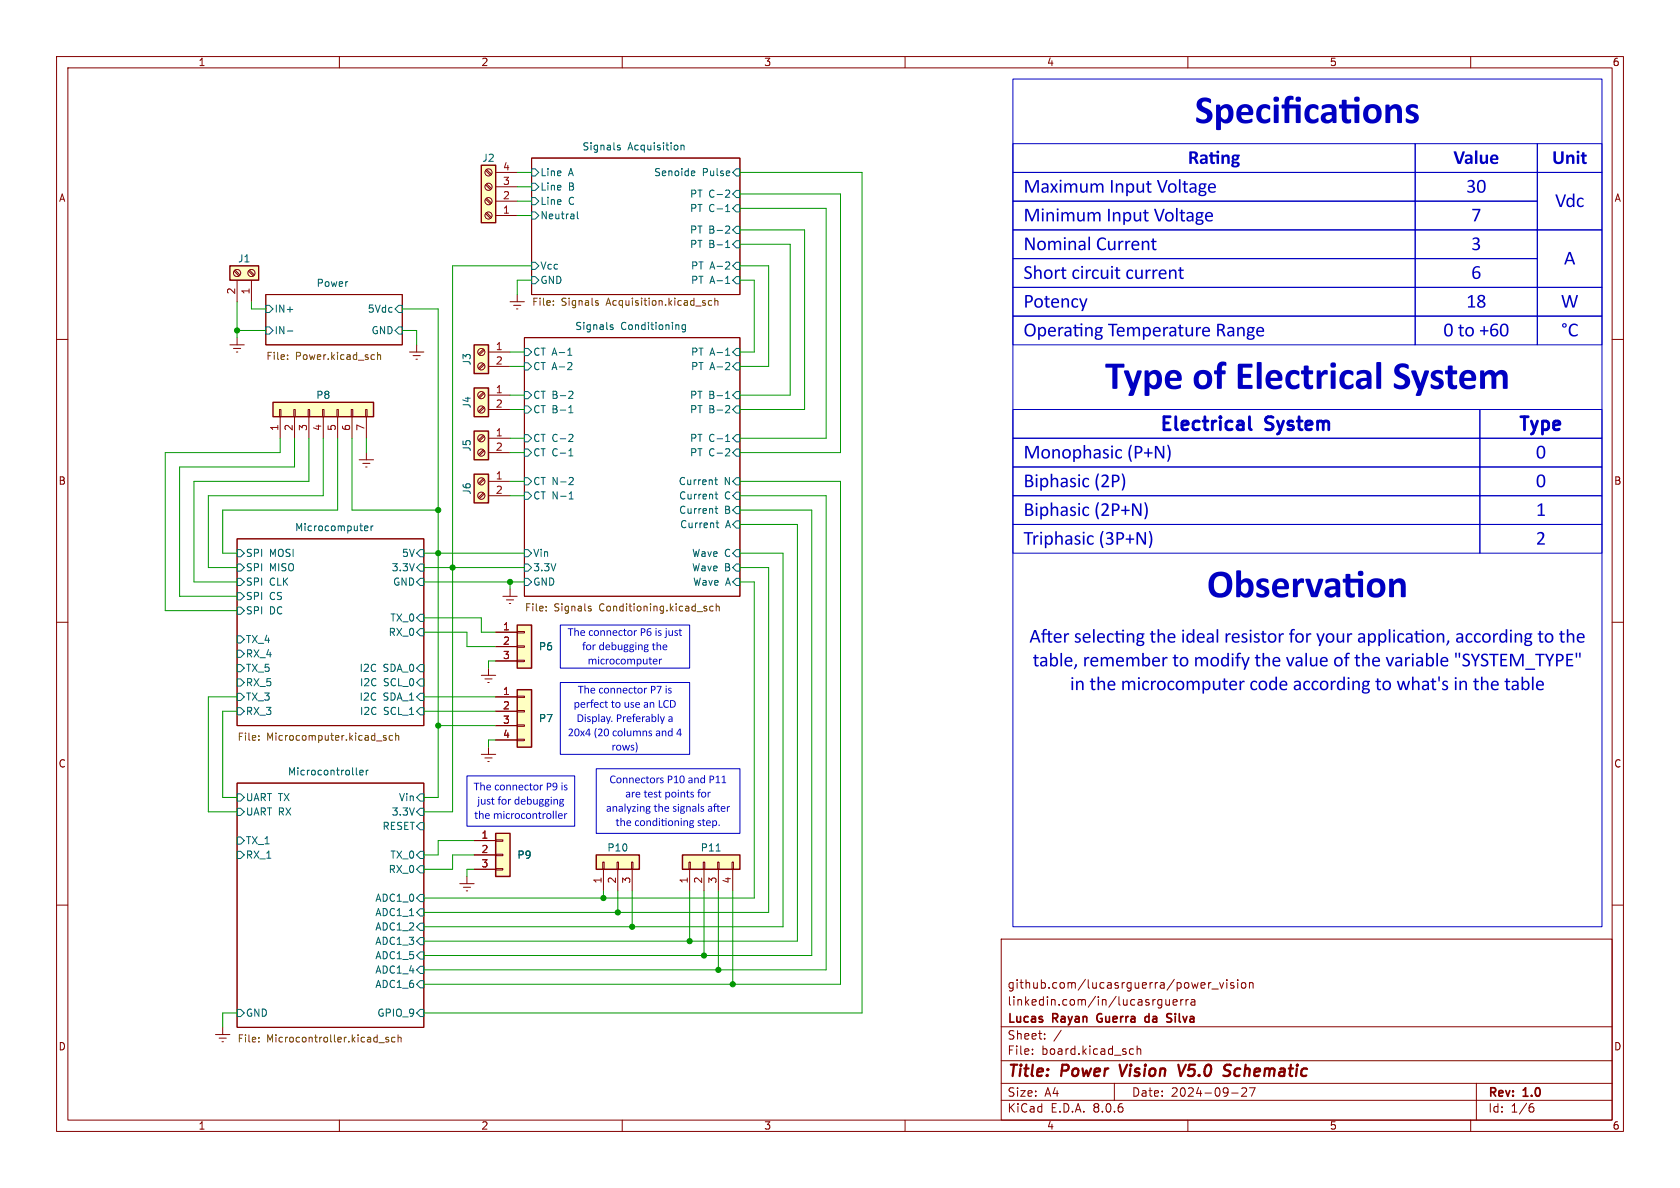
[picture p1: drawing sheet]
<svg xmlns="http://www.w3.org/2000/svg" width="297mm" height="210mm" viewBox="0 0 297 210" stroke-linecap="round" stroke-linejoin="round" font-family="sans-serif">
<g fill="none" stroke="#840000" stroke-width=".18">
<path d="M10 10h277v190h-277zM12 12h273v186h-273zM60 10v2M110 10v2M160 10v2M210 10v2M260 10v2M94 27.9h36.8v24.2h-36.8zM10 60h2M47 52.1h24.1v8.9h-24.1zM92.7 59.7h38.1v45.7h-38.1zM285 60h2"/>
<path d="M41.9 95.3h33v33h-33zM10 110h2M285 110h2M41.9 138.4h33v43.2h-33zM10 160h2M285 160h2M177 166h108v32h-108zM204.7 177.4l.3 .3 .4-.1M205.4 176.7v1.2l-.3 .3-.4-.1M205.4 176.8l-.4-.1-.3 .3M206.1 176.7l.1 .9 .3 .1 .2-.1M206.7 176.7v1"/>
<path d="M207.4 177.2l.7-.1-.1-.3-.4-.1-.2 .2 .1 .7h.5M208.7 176.7v1M209.2 176.7l-.3 .1-.2 .2M209.7 176.7v1M210.1 176.7l-.3 .1-.1 .2M210.6 176.8h.6v.9M211.2 177.1h-.5a.29 .29 0 0 0-.2 .3 .29 .29 0 0 0 .2 .3l.5-.1M214.1 173.7l-.4 .1M214.2 174.8h1.2M215.6 173.7l.4 1 .3-1M216.9 173.2v.1M216.9 173.7v1"/>
<path d="M218.1 173.8l-.4-.1-.2 .2 .1 .2 .5 .2v.3h-.6M218.8 173.2v.1M218.8 173.7v1M219.5 173.8l.2-.1 .5 .1v.6l-.1 .2-.4 .1-.2-.1zM220.9 173.8l.2-.1 .4 .1v.9M220.9 173.7v1M60 198v2M110 198v2M160 198v2M177 194.5h108M177 191.5h108M177 187.5h108"/>
<path d="M177 181.5h108M182.5 186.3v.1M182.5 185.5v.1M184.7 183.6v.1M184.7 182.8v.1M187.6 182.1l-1.3 2M197 191.5v3M199.8 186.3h.6M199.8 185.5h.6M201 185.5l.2-.1 .4 .1 .1 .9M201 184.9v1.5M210 198v2"/>
<path d="M217.7 193.2h1.2M219.5 192.4l.6-.1 .2 .1 .1 .3-.9 1.1h.9M220.9 192.3h1l-.7 1.5M260 198v2M261 191.5v6.5M270.6 195.7h.3l.3 .3-.1 .5-.5 .1M271 195.1l-.4 .1"/>
</g>
<path d="M197.9 188.2l.4 2M208.3 188.2l.4 2 .9-2M216.7 188.3l.2-.1 .7 .1M216.8 189.2l.3 .1a.49 .49 0 0 1 .4 .5 .49 .49 0 0 1-.5 .4h-.5" fill="none" stroke="#840000" stroke-width=".4"/>
<path d="M194.1 179.4l-.2 .4 .2 .7M203.1 179.8l-.4-.1-.3 .3v.4l.2 .2h.5M206.6 179.9l.4 .1 .1 .4-.3 .3h-.3M206.6 179.2l.5 .1" fill="none" stroke="#840000" stroke-width=".3"/>
<g fill="none" stroke="#006464" stroke-width=".18">
<path d="M94 34.9h.6l.6 .7-.6 .6h-.6zM94 32.4h.6l.6 .6-.6 .7h-.6zM94 37.5h.6l.6 .6-.6 .6h-.6zM94 29.8h.6l.6 .7-.6 .6h-.6zM102.1 37.4v1.1l.2 .2M109.2 26l.4 .1 .1 .2-.2 .2-.4-.1M109.2 25.7h.4M120.4 25.8l.2-.1h.3v.8M120.4 25.7v.8M122.4 30.2l.4 .1v.2l-.6 .1M122.8 31l-.4 .1M128.3 37.4h.7"/>
<path d="M128.4 36.4l.2-.3v1.3M128.5 33.6l.4 .1 .1 .3-.8 .9h.8M128.5 39.9l.4 .1 .1 .3-.8 .9h.8M130.2 33.7h.6v1.2h-.6l-.7-.6zM130.2 36.2h.6v1.3h-.6l-.7-.7zM130.2 29.8h.6v1.3h-.6l-.7-.6zM47 57.8h.6l.7 .6-.7 .7h-.6zM47 54h.6l.7 .6-.7 .6h-.6zM50.8 58.5h1M70.5 57.8h.6v1.3h-.6l-.7-.7zM70.5 54h.6v1.2h-.6l-.7-.6zM94 46.4h.6l.6 .6-.6 .6h-.6z"/>
<path d="M94 48.9h.6l.6 .6-.6 .7h-.6zM107.9 57.8l.5 .1v.2l-.2 .2-.3-.1M107.9 57.5h.5M121.2 57.5l-.4-.1-.2 .3 .1 .5h.5M121.2 57.4v1l-.3 .3-.3-.1M128.3 42.9l.3-.4v1.3M128.3 43.8h.7M128.3 50.1h.7M128.4 49.1l.2-.3v1.3M128.5 46.3l.4 .1 .1 .3-.8 .9h.8M130.2 40h.6v1.3h-.6l-.7-.7zM130.2 42.5h.6v1.3h-.6l-.7-.6z"/>
<path d="M130.2 46.4h.6v1.2h-.6l-.7-.6zM130.2 48.9h.6v1.3h-.6l-.7-.7zM92.7 61.6h.6l.7 .6-.7 .7h-.6zM92.7 64.1h.6l.7 .7-.7 .6h-.6zM92.7 69.2h.6l.7 .7-.7 .6h-.6zM92.7 71.8h.6l.7 .6-.7 .6h-.6zM92.7 76.8h.6l.7 .7-.7 .6h-.6zM92.7 79.4h.6l.7 .6-.7 .6h-.6zM100.4 62.8h.7M100.5 61.8l.2-.3v1.3M100.6 73h.7M100.6 72.1l.3-.4v1.3"/>
<path d="M100.7 79.6l.2-.3v1.3M100.7 69.2h.5l.1 .3-.8 .9h.8M100.7 76.8h.5l.1 .3-.8 .9h.8M100.9 64.1l.2 .2-.1 .3-.7 .7h.8M128.3 69.5l.3-.3v1.2M128.3 62.8h.7M128.3 70.4h.7M128.3 78h.7M128.4 61.8l.2-.3v1.3M128.4 77.1l.2-.3v1.2M128.5 64.1h.4l.1 .3-.8 .9h.8M128.5 71.7l.4 .1 .1 .3-.8 .9h.8"/>
<path d="M128.5 79.3l.4 .1 .1 .3-.8 .9h.8M130.2 64.1h.6v1.3h-.6l-.7-.6zM130.2 61.6h.6v1.3h-.6l-.7-.7zM130.2 69.2h.6v1.3h-.6l-.7-.6zM130.2 71.8h.6v1.2h-.6l-.7-.6zM130.2 76.8h.6v1.3h-.6l-.7-.6zM130.2 79.4h.6v1.2h-.6l-.7-.6zM41.9 97.2h.6l.7 .6-.7 .6h-.6zM41.9 99.7h.6l.7 .6-.7 .7h-.6zM64.4 93.4l.7-.1-.1-.3h-.4l-.2 .2 .1 .6h.5M65.6 93v.8M66 93l-.4 .2"/>
<path d="M74.3 99.7h.6v1.3h-.6l-.6-.7zM74.3 97.2h.6v1.2h-.6l-.6-.6zM92.7 99.7h.6l.7 .6-.7 .7h-.6zM92.7 97.2h.6l.7 .6-.7 .6h-.6zM92.7 87h.6l.7 .6-.7 .7h-.6zM92.7 84.5h.6l.7 .6-.7 .6h-.6zM100.6 80.6h.7M100.6 88.2h.7M100.6 87.3l.4-.4v1.3M100.8 84.4l.4 .1 .1 .3-.7 .9h.7M126.3 84.8h.5M126.4 89.9h.5"/>
<path d="M126.4 87.4h.5M126.5 84.4v1.1l.3 .2M126.6 86.9v1.1l.3 .2M126.6 89.5v1.1l.3 .1M126.6 92.4h.5M126.8 92v1.1l.3 .2M130.2 89.5h.6v1.3h-.6l-.7-.6zM130.2 92.1h.6v1.2h-.6l-.7-.6zM130.2 84.5h.6v1.2h-.6l-.7-.6zM130.2 87h.6v1.3h-.6l-.7-.7zM130.2 97.2h.6v1.2h-.6l-.7-.6zM130.2 99.7h.6v1.3h-.6l-.7-.7z"/>
<path d="M41.9 117.5h.6l.7 .6-.7 .6h-.6zM41.9 112.4h.6l.7 .6-.7 .7h-.6zM41.9 102.2h.6l.7 .7-.7 .6h-.6zM41.9 107.3h.6l.7 .7-.7 .6h-.6zM41.9 114.9h.6l.7 .7-.7 .6h-.6zM41.9 104.8h.6l.7 .6-.7 .6h-.6zM74.3 102.2h.6v1.3h-.6l-.6-.6zM74.3 108.6h.6v1.3h-.6l-.6-.7zM74.3 111.1h.6v1.3h-.6l-.6-.6zM74.3 117.5h.6v1.2h-.6l-.6-.6zM92.7 102.2h.6l.7 .7-.7 .6h-.6zM130.2 102.2h.6v1.3h-.6l-.7-.6z"/>
<path d="M41.9 120h.6l.7 .7-.7 .6h-.6zM41.9 125.1h.6l.7 .6-.7 .7h-.6zM41.9 122.6h.6l.7 .6-.7 .6h-.6zM63 136.8l.2 .2M63.6 136.6l.6-.1-.1-.3-.3-.1-.2 .2 .1 .6h.4M64.7 136.1v.9M65.1 136.1l-.4 .3M74.3 122.6h.6v1.2h-.6l-.6-.6zM74.3 125.1h.6v1.3h-.6l-.6-.7zM74.3 120h.6v1.3h-.6l-.6-.6zM41.9 142.9h.6l.7 .6-.7 .6h-.6zM41.9 140.3h.6l.7 .7-.7 .6h-.6z"/>
<path d="M41.9 150.5h.6l.7 .6-.7 .7h-.6zM41.9 148h.6l.7 .6-.7 .6h-.6zM74.3 145.4h.6v1.3h-.6l-.6-.6zM74.3 142.9h.6v1.2h-.6l-.6-.6zM74.3 140.3h.6v1.3h-.6l-.6-.6zM74.3 153h.6v1.3h-.6l-.6-.6zM74.3 158.1h.6v1.3h-.6l-.6-.6zM74.3 150.5h.6v1.3h-.6l-.6-.7zM41.9 178.4h.6l.7 .7-.7 .6h-.6zM74.3 173.4h.6v1.2h-.6l-.6-.6zM74.3 170.8h.6v1.3h-.6l-.6-.6zM74.3 165.7h.6v1.3h-.6l-.6-.6z"/>
<path d="M74.3 168.3h.6v1.2h-.6l-.6-.6zM74.3 160.7h.6v1.2h-.6l-.6-.6zM74.3 163.2h.6v1.3h-.6l-.6-.7zM74.3 178.4h.6v1.3h-.6l-.6-.6z"/>
</g>
<g fill="none" stroke="#725600" stroke-width=".18">
<path d="M97.8 53.9v.1M97.8 53.2v.1M105.4 53.6h.4v.2l-.2 .2h-.2M105.4 53.1l.4 .1M124.7 53.6v.3M125.8 53.2l-.3-.1-.3 .3 .1 .5h.5M126.4 53.3l.2-.2 .3 .1v.8M126.4 52.7v1.3M50.8 63.4v.2M50.8 62.8v.1M66.1 62.7l.1 .1M66.2 63.5l-.1 .1"/>
<path d="M66.7 62.3v1.3M66.7 62.8l.2-.1 .3 .1 .1 .8M96.6 107.9v.1M96.6 107.2v.1M104.2 107.6h.3v.2l-.1 .2h-.3M104.2 107.2h.3M124.6 107.6h.3l.1 .2-.2 .2h-.2M124.6 107.2h.3M126.1 107.2h-.4l-.2 .2 .1 .5h.5M126.6 107.3l.2-.1h.3l.1 .8M126.6 106.7v1.3M45.8 130.1v.1"/>
<path d="M45.8 130.7v.2M68.3 130.1l-.3-.1-.2 .2v.2l.5 .1v.3h-.5M69.4 130.1l-.4-.1-.2 .3 .1 .5h.5M70 130.1l.1-.1 .3 .1 .1 .8M70 129.6v1.3M45.8 184.1v.1M45.8 183.4v.1M67 184.3h1M68.7 183.4h-.3l-.2 .1 .1 .2 .4 .1v.3h-.5M69.8 183.4h-.3l-.3 .2 .1 .5h.5M70.4 183.5l.2-.1h.3v.8M70.4 182.9v1.3"/>
</g>
<path d="M83.8 61h2.6v5h-2.6z" fill="#ffffc2"/>
<path d="M83.8 61h2.6v5h-2.6z" fill="none" stroke="#840000" stroke-width=".25"/>
<g fill="none" stroke="#840000" stroke-width=".18">
<path d="M85.4 64.3l-.8 .8M85.4 61.7l-.8 .9M85.6 64.4l-.8 .9M85.6 61.9l-.8 .8M86.4 62.2h3.8M86.4 64.8h3.8"/>
<circle cx="85.1" cy="64.8" r=".63"/>
<circle cx="85.1" cy="62.2" r=".63"/>
</g>
<path d="M83.8 76.2h2.6v5.1h-2.6z" fill="#ffffc2"/>
<path d="M83.8 76.2h2.6v5.1h-2.6z" fill="none" stroke="#840000" stroke-width=".25"/>
<g fill="none" stroke="#840000" stroke-width=".18">
<path d="M85.4 79.5l-.8 .8M85.4 77l-.8 .8M85.6 79.7l-.8 .8M85.6 77.1l-.8 .9M86.4 77.5h3.8M86.4 80h3.8"/>
<circle cx="85.1" cy="77.5" r=".63"/>
<circle cx="85.1" cy="80" r=".63"/>
</g>
<path d="M83.8 68.6h2.6v5.1h-2.6z" fill="#ffffc2"/>
<path d="M83.8 68.6h2.6v5.1h-2.6z" fill="none" stroke="#840000" stroke-width=".25"/>
<g fill="none" stroke="#840000" stroke-width=".18">
<path d="M85.4 71.9l-.8 .8M85.4 69.3l-.8 .9M85.6 72.1l-.8 .8M85.6 69.5l-.8 .9M86.4 69.9h3.8M86.4 72.4h3.8M85.1 119.4h2.5M86.4 118.1v1.3M85.7 120h1.3M86.2 120.7h.3"/>
<circle cx="85.1" cy="72.4" r=".63"/>
<circle cx="85.1" cy="69.8" r=".63"/>
</g>
<path d="M120.6 151.1h10.2v2.6h-10.2z" fill="#ffffc2"/>
<path d="M121.8 152.4h.2v1.3h-.2zM121.9 153.7v3.8M124.3 152.4h.3v1.3h-.3zM124.5 153.7v3.8M126.9 152.4h.2v1.3h-.2zM127 153.7v3.8M129.4 152.4h.3v1.3h-.3zM129.5 153.7v3.8" fill="none" stroke="#840000" stroke-width=".18"/>
<path d="M120.6 151.1h10.2v2.6h-10.2z" fill="none" stroke="#840000" stroke-width=".25"/>
<path d="M126.6 150.4h.7" fill="none" stroke="#006464" stroke-width=".18"/>
<path d="M85.1 29.2h2.5v10.2h-2.5z" fill="#ffffc2"/>
<path d="M85.1 29.2h2.5v10.2h-2.5z" fill="none" stroke="#840000" stroke-width=".25"/>
<g fill="none" stroke="#840000" stroke-width=".18">
<path d="M85.9 30.1l.8 .9M85.9 32.7l.8 .8M85.9 35.2l.8 .9M85.9 37.8l.8 .8M86 30l.9 .8M86 32.5l.9 .9M86 35.1l.9 .8M86 37.6l.9 .8M87.6 38.1h3.8M87.6 35.6h3.8M87.6 33h3.8M87.6 30.5h3.8"/>
<path d="M90.2 53.3h2.5M90.8 54h1.3M91.3 54.6h.3M91.4 52.1v1.2"/>
<circle cx="86.4" cy="35.6" r=".63"/>
<circle cx="86.4" cy="33" r=".63"/>
<circle cx="86.4" cy="38.1" r=".63"/>
<circle cx="86.4" cy="30.5" r=".63"/>
</g>
<path d="M105.4 151.1h7.6v2.6h-7.6z" fill="#ffffc2"/>
<path d="M88.9 105.4h2.5M89.5 106h1.3M90 106.7h.3M90.2 104.1v1.3M106.6 152.4h.2v1.3h-.2zM106.7 153.7v3.8M109.1 152.4h.2v1.3h-.2zM109.2 153.7v3.8M111.6 152.4h.3v1.3h-.3zM111.8 153.7v3.8" fill="none" stroke="#840000" stroke-width=".18"/>
<path d="M105.4 151.1h7.6v2.6h-7.6z" fill="none" stroke="#840000" stroke-width=".25"/>
<path d="M83.8 83.8h2.6v5.1h-2.6z" fill="#ffffc2"/>
<path d="M83.8 83.8h2.6v5.1h-2.6z" fill="none" stroke="#840000" stroke-width=".25"/>
<g fill="none" stroke="#840000" stroke-width=".18">
<path d="M85.4 87.1l-.8 .9M85.4 84.6l-.8 .8M85.6 87.3l-.8 .8M85.6 84.8l-.8 .8M86.4 85.1h3.8M86.4 87.6h3.8M85.1 133.4h2.5M85.7 134h1.3M86.2 134.6h.3M86.4 132.1v1.3M81.3 156.2h2.5M81.9 156.8h1.3"/>
<path d="M82.4 157.5h.3M82.5 154.9v1.3M38.1 182.9h2.5M38.7 183.5h1.3M39.2 184.2h.3M39.4 181.6v1.3"/>
<circle cx="85.1" cy="85.1" r=".63"/>
<circle cx="85.1" cy="87.6" r=".63"/>
</g>
<path d="M87.6 147.3h2.6v7.6h-2.6z" fill="#ffffc2"/>
<path d="M63.5 81.3h2.5M64.1 81.9h1.3M64.6 82.6h.3M64.8 80v1.3M83.8 148.6h3.8M83.8 151.1h3.8M83.8 153.7h3.8M87.6 153.5h1.3v.3h-1.3zM87.6 151h1.3v.3h-1.3zM87.6 148.5h1.3v.2h-1.3z" fill="none" stroke="#840000" stroke-width=".18"/>
<path d="M87.6 147.3h2.6v7.6h-2.6z" fill="none" stroke="#840000" stroke-width=".25"/>
<path d="M48.3 71.1h17.7v2.6h-17.7z" fill="#ffffc2"/>
<g fill="none" stroke="#840000" stroke-width=".18">
<path d="M41.9 59.7v1.3M40.6 61h2.6M41.3 61.6h1.2M41.8 62.2h.2M49.4 72.4h.3v1.3h-.3zM49.5 73.7v3.8M51.9 72.4h.3v1.3h-.3zM52.1 73.7v3.8M54.5 72.4h.2v1.3h-.2zM54.6 73.7v3.8M57 72.4h.3v1.3h-.3zM57.1 73.7v3.8"/>
<path d="M59.6 72.4h.2v1.3h-.2zM59.7 73.7v3.8M62.1 72.4h.3v1.3h-.3zM62.2 73.7v3.8M64.6 72.4h.3v1.3h-.3zM64.8 73.7v3.8M72.4 62.2h2.5M73 62.9h1.3M73.5 63.5h.3M73.7 61v1.2"/>
</g>
<path d="M48.3 71.1h17.7v2.6h-17.7z" fill="none" stroke="#840000" stroke-width=".25"/>
<path d="M40.6 47h5.1v2.5h-5.1z" fill="#ffffc2"/>
<path d="M40.6 47h5.1v2.5h-5.1z" fill="none" stroke="#840000" stroke-width=".25"/>
<g fill="none" stroke="#840000" stroke-width=".18">
<path d="M41.4 47.9l.8 .9M41.6 47.8l.8 .8M41.9 49.5v3.8M43.9 47.9l.9 .9M44.1 47.8l.9 .8M44.4 49.5v3.8"/>
<circle cx="41.9" cy="48.3" r=".63"/>
<circle cx="44.4" cy="48.3" r=".63"/>
</g>
<path d="M91.4 121.9h2.6v10.2h-2.6z" fill="#ffffc2"/>
<path d="M87.6 123.2h3.8M87.6 125.7h3.8M87.6 128.3h3.8M87.6 130.8h3.8M91.4 130.7h1.3v.2h-1.3zM91.4 128.1h1.3v.3h-1.3zM91.4 125.6h1.3v.3h-1.3zM91.4 123.1h1.3v.2h-1.3z" fill="none" stroke="#840000" stroke-width=".18"/>
<path d="M91.4 121.9h2.6v10.2h-2.6z" fill="none" stroke="#840000" stroke-width=".25"/>
<path d="M91.4 110.5h2.6v7.6h-2.6z" fill="#ffffc2"/>
<path d="M87.6 111.8h3.8M87.6 114.3h3.8M87.6 116.8h3.8M91.4 116.7h1.3v.3h-1.3zM91.4 114.2h1.3v.2h-1.3zM91.4 111.6h1.3v.3h-1.3z" fill="none" stroke="#840000" stroke-width=".18"/>
<path d="M91.4 110.5h2.6v7.6h-2.6z" fill="none" stroke="#840000" stroke-width=".25"/>
<g fill="none" stroke="#0000c2" stroke-width=".18">
<path d="M179.1 30.5h71.1v5.1h-71.1zM179.1 25.4h71.1v5.1h-71.1zM250.2 30.5h21.6v5.1h-21.6zM250.2 25.4h21.6v5.1h-21.6zM250.2 35.6h21.6v5h-21.6zM271.8 25.4h11.4v5.1h-11.4zM271.8 30.5h11.4v10.1h-11.4zM250.2 40.6h21.6v5.1h-21.6zM250.2 50.8h21.6v5.1h-21.6zM250.2 45.7h21.6v5.1h-21.6zM250.2 55.9h21.6v5.1h-21.6zM271.8 50.8h11.4v5.1h-11.4z"/>
<path d="M271.8 40.6h11.4v10.2h-11.4zM271.8 55.9h11.4v5.1h-11.4zM179.1 77.5h82.5v5.1h-82.5zM179.1 72.4h82.5v5.1h-82.5zM261.6 77.5h21.6v5.1h-21.6zM261.6 72.4h21.6v5.1h-21.6zM179.1 82.6h82.5v5h-82.5zM179.1 92.7h82.5v5.1h-82.5zM99.1 110.5h22.8v7.6h-22.8zM82.5 137.2h19.1v8.9h-19.1zM99.1 120.7h22.8v12.7h-22.8zM105.4 135.9h25.4v11.4h-25.4z"/>
</g>
<path d="M220.9 73.7v1.9l.3 .4" fill="none" stroke="#0000c2" stroke-width=".5"/>
<g fill="#0000c2">
<path d="M276.2 57.3a.42 .42 0 0 1 .7 0 .42 .42 0 0 1-.2 .6 .42 .42 0 0 1-.6-.4h.3a.21 .21 0 0 0 .2 .2 .21 .21 0 0 0 .1-.3 .21 .21 0 0 0-.3 0l-.3 .1z"/>
<path d="M277.7 57.4a.7 .7 0 0 1 .7-.3 .7 .7 0 0 1 .5 .5v.1a.76 .76 0 0 0-1-.1 .76 .76 0 0 0-.3 .9 .74 .74 0 0 0 .5 .7 .74 .74 0 0 0 .8-.2v.1a.72 .72 0 0 1-.5 .5 .72 .72 0 0 1-.7-.3 1.44 1.44 0 0 1 0-1.9z"/>
</g>
<path d="M179.1 14h104.1v149.8h-104.1zM179.1 35.6h71.1v5h-71.1zM179.1 45.7h71.1v5.1h-71.1zM179.1 50.8h71.1v5.1h-71.1zM179.1 55.9h71.1v5.1h-71.1zM179.1 40.6h71.1v5.1h-71.1zM179.1 87.6h82.5v5.1h-82.5zM261.6 87.6h21.6v5.1h-21.6zM261.6 82.6h21.6v5h-21.6zM261.6 92.7h21.6v5.1h-21.6z" fill="none" stroke="#0000c2" stroke-width=".18"/>
<g fill="none" stroke="#009600" stroke-width=".18">
<path d="M91.4 35.6h2.6M91.4 38.1h2.6M91.4 30.5h2.6M91.4 33h2.6M130.8 30.5h21.6v148.6h-77.5M130.8 34.3h17.8v45.7h-17.8M130.8 36.8h15.2v40.7h-15.2M41.9 53.3v6.4M41.9 58.4h5.1M44.4 53.3v1.3h2.6M71.1 54.6h6.4v86.4h-2.6M71.1 58.4h2.6v2.6"/>
<path d="M94 47h-14v96.5h-5.1M94 49.5h-2.6v2.6M130.8 49.5h2.5v12.7h-2.5M130.8 47h5.1v17.8h-5.1M130.8 40.6h11.4v31.8h-11.4M130.8 43.2h8.9v26.7h-8.9M49.5 77.5v2.5h-20.3v28h12.7M52.1 77.5v5.1h-20.4v22.8h10.2M54.6 77.5v7.6h-20.3v17.8h7.6M57.1 77.5v10.1h-20.3v12.7h5.1M59.7 77.5v12.7h-20.3v7.6h2.5M62.2 77.5v12.7h15.3"/>
<path d="M64.8 77.5v2.5M90.2 62.2h2.5M90.2 72.4h2.5M90.2 64.8h2.5M90.2 77.5h2.5M90.2 69.9h2.5M74.9 97.8h17.8M90.2 80h2.5M90.2 85.1h2.5M90.2 87.6h2.5M130.8 90.2h12.7v78.7h-68.6M130.8 85.1h17.8v88.9h-73.7"/>
<path d="M130.8 92.7h10.2v73.7h-66.1M130.8 87.6h15.2v83.9h-71.1M130.8 97.8h7.6v66h-63.5M74.9 111.8h7.6v2.5h5.1M74.9 102.9h17.8M74.9 100.3h17.8M74.9 109.2h10.2v2.6h2.5M87.6 116.8h-1.2v1.3M90.2 102.9v1.2M130.8 102.9h2.5v55.9h-58.4M130.8 100.3h5.1v61h-61M41.9 125.7h-2.5v15.3h2.5"/>
<path d="M41.9 123.2h-5.1v20.3h5.1M74.9 125.7h12.7M74.9 123.2h12.7M77.5 128.3h10.1M87.6 130.8h-1.2v1.3M83.8 148.6h-6.3v2.5h-2.6M83.8 153.7h-1.3v1.2M83.8 151.1h-3.8v2.6h-5.1M106.7 157.5v1.3M109.2 157.5v3.8M111.8 157.5v6.3M121.9 157.5v8.9"/>
<path d="M124.5 157.5v11.4M127 157.5v14M129.5 157.5v16.5M41.9 179.1h-2.5v2.5"/>
</g>
<path d="M87.6 111.8h3.8M87.6 114.3h3.8M87.6 116.8h3.8M87.6 123.2h3.8M87.6 125.7h3.8M87.6 128.3h3.8M87.6 130.8h3.8M83.8 148.6h3.8M83.8 151.1h3.8M83.8 153.7h3.8" fill="none" stroke="#840000" stroke-width=".18"/>
<g fill="#009600" stroke="#009600" stroke-width=".18">
<circle cx="77.5" cy="97.8" r=".46"/>
<circle cx="90.2" cy="102.9" r=".46"/>
<circle cx="80" cy="100.3" r=".46"/>
<circle cx="77.5" cy="128.3" r=".46"/>
<circle cx="129.5" cy="174" r=".46"/>
<circle cx="127" cy="171.5" r=".46"/>
<circle cx="124.5" cy="168.9" r=".46"/>
<circle cx="106.7" cy="158.8" r=".46"/>
<circle cx="121.9" cy="166.4" r=".46"/>
<circle cx="77.5" cy="90.2" r=".46"/>
<circle cx="41.9" cy="58.4" r=".46"/>
<circle cx="109.2" cy="161.3" r=".46"/>
<circle cx="111.8" cy="163.8" r=".46"/>
</g>
<g font-size="7" fill="#0000c2">
<text x="211.2" y="23.2">Specifications</text>
<text x="195.4" y="70.2">TypeofElectricalSystem</text>
<text x="213.4" y="107.1">Observation</text>
</g>
<g font-size="3.5" fill="#0000c2">
<text x="210" y="29.7">Rating</text>
<text x="256.9" y="29.7">Value</text>
<text x="274.4" y="29.7">Unit</text>
<text x="180.9" y="34.8">MaximumInput Voltage</text>
<text x="259.2" y="34.8">30</text>
<text x="180.9" y="39.9">MinimumInput Voltage</text>
<text x="260.1" y="39.9">7</text>
<text x="274.9" y="37.3">Vdc</text>
<text x="180.9" y="45">NominalCurrent</text>
<text x="260.1" y="45">3</text>
<text x="276.5" y="47.5">A</text>
<text x="180.9" y="50">Shortcircuitcurrent</text>
<text x="260.1" y="50">6</text>
<text x="180.9" y="55.1">Potency</text>
<text x="259.2" y="55.1">18</text>
<text x="275.9" y="55.1">W</text>
<text x="180.9" y="60.2">OperatingTemperatureRange</text>
<text x="255.2" y="60.2">0 to +60</text>
<text x="180.9" y="81.8">Monophasic(P+N)</text>
<text x="271.5" y="81.8">0</text>
<text x="180.9" y="86.9">Biphasic(2P)</text>
<text x="271.5" y="86.9">0</text>
<text x="180.9" y="91.9">Biphasic(2P+N)</text>
<text x="271.5" y="91.9">1</text>
<text x="180.9" y="97">Triphasic(3P+N)</text>
<text x="271.5" y="97">2</text>
<text x="182" y="114.7">Afterselectingthe idealresistorfor yourapplication,accordingto the</text>
<text x="182.6" y="118.9">table,rememberto modifythe valueof the variable&quot;SYSTEM_TYPE&quot;</text>
<text x="189.2" y="123.1">in the microcomputercodeaccordingto what'sin the table</text>
</g>
<g font-size="3.2" fill="#0000c2">
<text x="204.7" y="76.8">Electrical</text>
<text x="223.8" y="76.8">System</text>
<text x="268.1" y="76.8">Type</text>
</g>
<g font-size="2.8" fill="#840000">
<text x="178" y="190.9">Title:</text>
<text x="187.7" y="190.9">Power</text>
<text x="198.8" y="190.9">Vision</text>
<text x="210" y="190.9">V5.0</text>
<text x="218.8" y="190.9">Schematic</text>
</g>
<g font-size="2.1" fill="#0000c2">
<text x="100.4" y="112.8">TheconnectorP6isjust</text>
<text x="102.9" y="115.4">for debuggingthe</text>
<text x="103.9" y="117.9">microcomputer</text>
<text x="101.4" y="125.5">perfectto useanLCD</text>
<text x="102.1" y="123">TheconnectorP7is</text>
<text x="100.4" y="130.6">20x4(20columnsand4</text>
<text x="101.9" y="128.1">Display.Preferablya</text>
<text x="108.1" y="133.1">rows)</text>
<text x="83.7" y="140.2">TheconnectorP9is</text>
<text x="84.4" y="142.7">justfor debugging</text>
<text x="107.1" y="143.9">analyzingthe signalsafter</text>
<text x="107.7" y="138.9">ConnectorsP10andP11</text>
<text x="110.5" y="141.4">aretestpointsfor</text>
<text x="83.8" y="145.2">the microcontroller</text>
<text x="108.8" y="146.5">the conditioningstep.</text>
</g>
<g font-size="2.1" fill="#840000">
<text x="178" y="178">linkedin.com/in/lucasrguerra</text>
<text x="178" y="175">github.com/lucasrguerra/power_vision</text>
<text x="178" y="184">Sheet:</text>
<text x="178" y="181.2">Lucas</text>
<text x="186.2" y="181.2">Rayan</text>
<text x="194.6" y="181.2">Guerra</text>
<text x="203.7" y="181.2">da</text>
<text x="208.2" y="181.2">Silva</text>
<text x="178" y="186.7">File:</text>
<text x="184.1" y="186.7">board.kicad_sch</text>
<text x="178" y="196.9">KiCad</text>
<text x="178" y="194.1">Size:</text>
<text x="184.7" y="194.1">A4</text>
<text x="185.7" y="196.9">E.D.A.</text>
<text x="193.3" y="196.9">8.0.6</text>
<text x="200" y="194.1">Date:</text>
<text x="207" y="194.1">2024-09-27</text>
<text x="263" y="194.3">Rev:</text>
<text x="263" y="196.9">Id:</text>
<text x="267.1" y="196.9">1/6</text>
<text x="269.4" y="194.3">1.0</text>
</g>
<g font-size="1.8" fill="#840000">
<text x="35" y="11.9">1</text>
<text x="85" y="11.9">2</text>
<text x="135" y="11.9">3</text>
<text x="185" y="11.9">4</text>
<text x="235" y="11.9">5</text>
<text x="285" y="11.9">6</text>
<text x="10.3" y="35.9">A</text>
<text x="285.3" y="35.9">A</text>
<text x="10.3" y="85.9">B</text>
<text x="285.3" y="85.9">B</text>
<text x="10.3" y="135.9">C</text>
<text x="285.3" y="135.9">C</text>
<text x="10.3" y="185.9">D</text>
<text x="285.3" y="185.9">D</text>
<text x="35" y="199.9">1</text>
<text x="85" y="199.9">2</text>
<text x="135" y="199.9">3</text>
<text x="185" y="199.9">4</text>
<text x="235" y="199.9">5</text>
<text x="285" y="199.9">6</text>
</g>
<g font-size="1.8" fill="#006464">
<text x="85.2" y="28.8">J2</text>
<text x="102.9" y="26.7">Signals</text>
<text x="111" y="26.7">Acquisition</text>
<text x="95.4" y="33.9">Line</text>
<text x="95.4" y="31.3">Line</text>
<text x="100.5" y="33.9">B</text>
<text x="100.5" y="31.3">A</text>
<text x="115.5" y="31.3">Senoide</text>
<text x="121.9" y="35.2">PT C-2</text>
<text x="124.1" y="31.3">Pulse</text>
<text x="95.4" y="36.4">Line</text>
<text x="95.4" y="39">Neutral</text>
<text x="100.5" y="36.4">C</text>
<text x="121.9" y="41.5">PT B-2</text>
<text x="121.9" y="37.7">PT C-1</text>
<text x="42" y="46.6">J1</text>
<text x="95.4" y="47.9">Vcc</text>
<text x="121.9" y="44">PT B-1</text>
<text x="122.1" y="47.9">PT A-2</text>
<text x="55.9" y="50.8">Power</text>
<text x="95.4" y="50.4">GND</text>
<text x="122.1" y="50.4">PT A-1</text>
<text x="48.5" y="59.3">IN-</text>
<text x="48.5" y="55.5">IN+</text>
<text x="64.9" y="55.5">5Vdc</text>
<text x="65.6" y="59.3">GND</text>
<text x="101.6" y="58.4">Signals</text>
<text x="109.7" y="58.4">Conditioning</text>
<text x="83.4" y="64.7" transform="rotate(-90 83.4 64.7)">J3</text>
<text x="94.2" y="63.1">CT A-1</text>
<text x="94.2" y="65.6">CT A-2</text>
<text x="122.1" y="65.6">PT A-2</text>
<text x="122.1" y="63.1">PT A-1</text>
<text x="55.8" y="70.7">P8</text>
<text x="94.2" y="70.7">CT B-2</text>
<text x="121.9" y="70.7">PT B-1</text>
<text x="83.4" y="72.3" transform="rotate(-90 83.4 72.3)">J4</text>
<text x="94.2" y="73.3">CT B-1</text>
<text x="121.9" y="73.3">PT B-2</text>
<text x="83.4" y="79.9" transform="rotate(-90 83.4 79.9)">J5</text>
<text x="94.2" y="78.3">CT C-2</text>
<text x="94.2" y="80.9">CT C-1</text>
<text x="121.9" y="78.3">PT C-1</text>
<text x="121.9" y="80.9">PT C-2</text>
<text x="83.4" y="87.5" transform="rotate(-90 83.4 87.5)">J6</text>
<text x="94.2" y="88.5">CT N-1</text>
<text x="94.2" y="86">CT N-2</text>
<text x="119.9" y="86">Current</text>
<text x="120" y="88.5">Current</text>
<text x="128" y="86">N</text>
<text x="128.1" y="88.5">C</text>
<text x="52.1" y="94">Microcomputer</text>
<text x="120" y="91">Current</text>
<text x="120.1" y="93.6">Current</text>
<text x="128.1" y="91">B</text>
<text x="128.3" y="93.6">A</text>
<text x="43.4" y="98.7">SPI</text>
<text x="43.4" y="101.2">SPI</text>
<text x="47.6" y="98.7">MOSI</text>
<text x="47.6" y="101.2">MISO</text>
<text x="69.2" y="101.2">3.3V</text>
<text x="71" y="98.7">5V</text>
<text x="94.2" y="101.2">3.3V</text>
<text x="94.2" y="98.7">Vin</text>
<text x="122.3" y="98.7">Wave</text>
<text x="122.3" y="101.2">Wave</text>
<text x="128.1" y="98.7">C</text>
<text x="128.1" y="101.2">B</text>
<text x="43.4" y="103.7">SPI</text>
<text x="43.4" y="106.3">SPI</text>
<text x="47.6" y="103.7">CLK</text>
<text x="47.6" y="106.3">CS</text>
<text x="69.4" y="103.7">GND</text>
<text x="94.2" y="103.7">GND</text>
<text x="122.4" y="103.7">Wave</text>
<text x="128.3" y="103.7">A</text>
<text x="43.4" y="113.9">TX_4</text>
<text x="43.4" y="108.8">SPI</text>
<text x="47.6" y="108.8">DC</text>
<text x="68.6" y="112.6">RX_0</text>
<text x="68.9" y="110.1">TX_0</text>
<text x="43.4" y="119">TX_5</text>
<text x="43.4" y="116.4">RX_4</text>
<text x="63.5" y="119">I2C</text>
<text x="67.7" y="119">SDA_0</text>
<text x="95.2" y="115.2">P6</text>
<text x="43.4" y="121.5">RX_5</text>
<text x="43.4" y="124.1">TX_3</text>
<text x="63.5" y="124.1">I2C</text>
<text x="63.5" y="121.5">I2C</text>
<text x="67.7" y="124.1">SDA_1</text>
<text x="67.8" y="121.5">SCL_0</text>
<text x="43.4" y="126.6">RX_3</text>
<text x="63.5" y="126.6">I2C</text>
<text x="67.8" y="126.6">SCL_1</text>
<text x="95.2" y="127.9">P7</text>
<text x="50.8" y="137.2">Microcontroller</text>
<text x="43.4" y="141.8">UART TX</text>
<text x="70.4" y="141.8">Vin</text>
<text x="43.4" y="144.4">UART RX</text>
<text x="43.4" y="149.5">TX_1</text>
<text x="67.5" y="146.9">RESET</text>
<text x="69.2" y="144.4">3.3V</text>
<text x="43.4" y="152">RX_1</text>
<text x="68.6" y="154.5">RX_0</text>
<text x="68.9" y="152">TX_0</text>
<text x="91.4" y="152">P9</text>
<text x="107.3" y="150.7">P10</text>
<text x="123.8" y="150.7">P11</text>
<text x="66.3" y="159.6">ADC1_0</text>
<text x="66.3" y="167.2">ADC1_3</text>
<text x="66.3" y="162.2">ADC1_1</text>
<text x="66.3" y="164.7">ADC1_2</text>
<text x="66.3" y="172.3">ADC1_4</text>
<text x="66.3" y="169.8">ADC1_5</text>
<text x="43.4" y="179.9">GND</text>
<text x="66.3" y="174.9">ADC1_6</text>
<text x="66.6" y="179.9">GPIO_9</text>
</g>
<g font-size="1.8" fill="#a90000">
<text x="88.8" y="35.3">2</text>
<text x="88.8" y="32.8">3</text>
<text x="88.8" y="30.2">4</text>
<text x="88.8" y="37.8">1</text>
<text x="41.7" y="52.1" transform="rotate(-90 41.7 52.1)">2</text>
<text x="44.2" y="52.1" transform="rotate(-90 44.2 52.1)">1</text>
<text x="87.6" y="62">1</text>
<text x="87.6" y="64.5">2</text>
<text x="87.6" y="69.6">1</text>
<text x="49.3" y="76.3" transform="rotate(-90 49.3 76.3)">1</text>
<text x="51.8" y="76.3" transform="rotate(-90 51.8 76.3)">2</text>
<text x="54.4" y="76.3" transform="rotate(-90 54.4 76.3)">3</text>
<text x="56.9" y="76.3" transform="rotate(-90 56.9 76.3)">4</text>
<text x="59.4" y="76.3" transform="rotate(-90 59.4 76.3)">5</text>
<text x="62" y="76.3" transform="rotate(-90 62 76.3)">6</text>
<text x="64.5" y="76.3" transform="rotate(-90 64.5 76.3)">7</text>
<text x="87.6" y="77.2">1</text>
<text x="87.6" y="72.1">2</text>
<text x="87.6" y="79.8">2</text>
<text x="87.6" y="84.8">1</text>
<text x="87.6" y="87.4">2</text>
<text x="88.8" y="111.5">1</text>
<text x="88.8" y="114">2</text>
<text x="88.8" y="116.6">3</text>
<text x="88.8" y="122.9">1</text>
<text x="88.8" y="125.5">2</text>
<text x="88.8" y="128">3</text>
<text x="88.8" y="130.6">4</text>
<text x="85" y="148.3">1</text>
<text x="85" y="150.9">2</text>
<text x="85" y="153.4">3</text>
<text x="106.4" y="156.3" transform="rotate(-90 106.4 156.3)">1</text>
<text x="109" y="156.3" transform="rotate(-90 109 156.3)">2</text>
<text x="111.5" y="156.3" transform="rotate(-90 111.5 156.3)">3</text>
<text x="121.7" y="156.3" transform="rotate(-90 121.7 156.3)">1</text>
<text x="124.2" y="156.3" transform="rotate(-90 124.2 156.3)">2</text>
<text x="126.7" y="156.3" transform="rotate(-90 126.7 156.3)">3</text>
<text x="129.3" y="156.3" transform="rotate(-90 129.3 156.3)">4</text>
</g>
<g font-size="1.8" fill="#725600">
<text x="94" y="54.4">File:</text>
<text x="99.2" y="54.4">Signals</text>
<text x="107.3" y="54.4">Acquisition.kicad_sch</text>
<text x="47" y="64">File:</text>
<text x="52.2" y="64">Power.kicad_sch</text>
<text x="92.7" y="108.4">File:</text>
<text x="97.9" y="108.4">Signals</text>
<text x="106.1" y="108.4">Conditioning.kicad_sch</text>
<text x="41.9" y="131.3">File:</text>
<text x="47.1" y="131.3">Microcomputer.kicad_sch</text>
<text x="41.9" y="184.6">File:</text>
<text x="47.1" y="184.6">Microcontroller.kicad_sch</text>
</g>
</svg>
